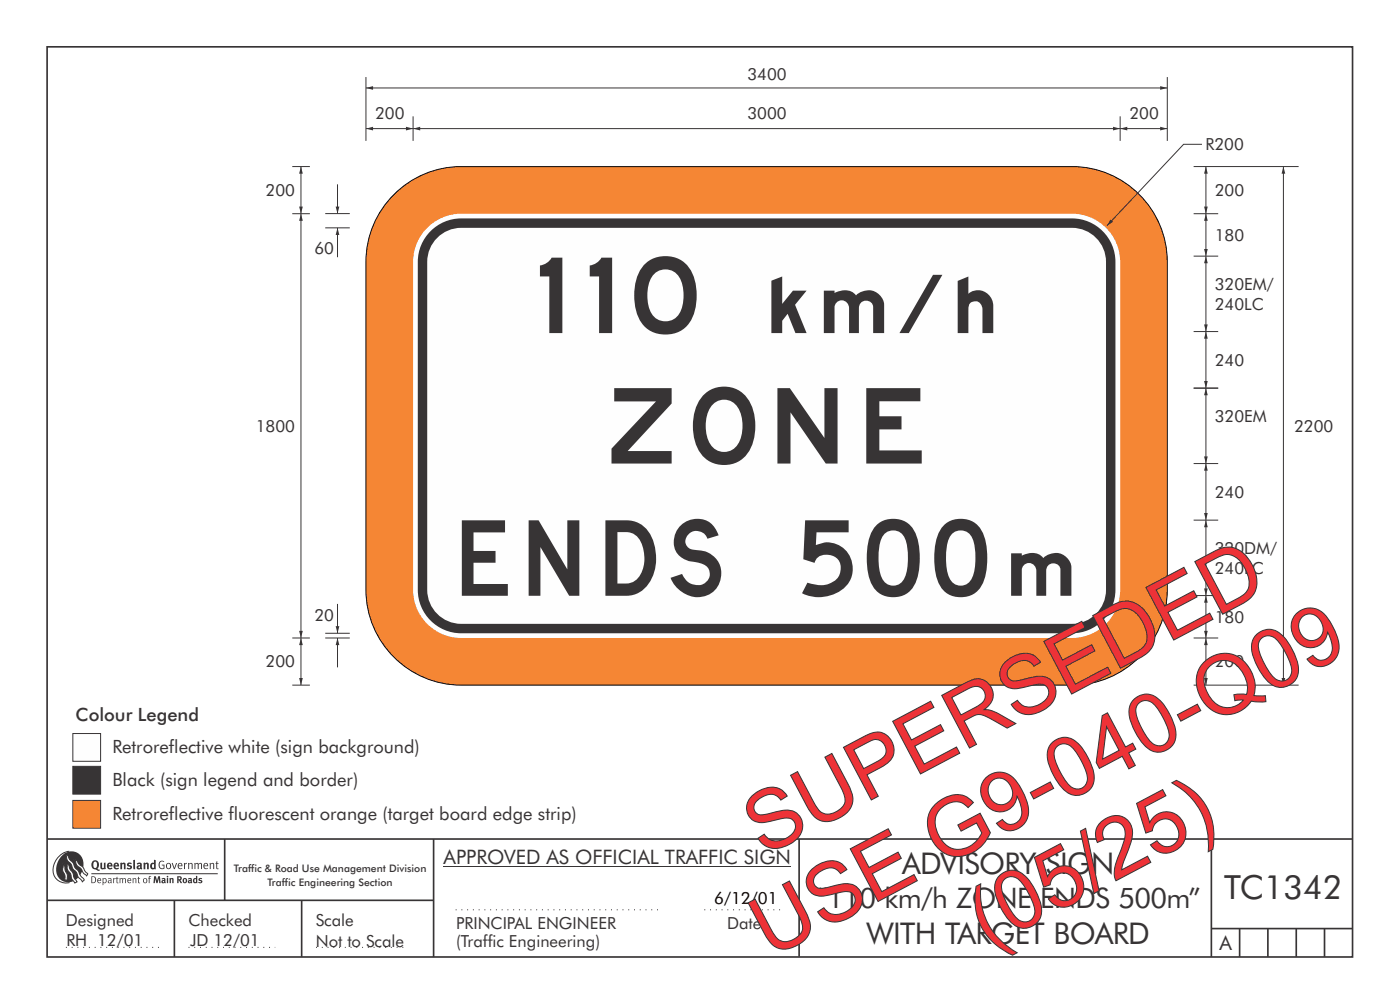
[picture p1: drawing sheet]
<svg xmlns="http://www.w3.org/2000/svg" width="297mm" height="210mm" viewBox="0 0 297 210" stroke-linecap="round" stroke-linejoin="round" font-family="sans-serif">
<g fill="none" stroke="#373435" stroke-width=".35">
<path d="M10 9.9h276.9v193.1h-276.9zM10 178h277M47.7 178v13M92 178v25M169.5 177.9v25M257 178v25M10 191h82M37 191v12M64 191v12M257 197h30M263 197v6M269 197v6"/>
<path d="M275 197v6M281 197v6"/>
</g>
<path d="M96.7 193h43.3M149.4 193h16.8M14 201h20.3M40 201h18.4M67 201h19.5" fill="none" stroke="#373435" stroke-width=".21" stroke-dasharray=".2 1" stroke-linecap="butt"/>
<path d="M94.1 183.8h73.7" fill="none" stroke="#373435" stroke-width=".21"/>
<g fill="#373435">
<path d="M33.9 182.7l.7-.1 .3 .1-.1 .2a.69 .69 0 0 0-.9 .2 .69 .69 0 0 0 .1 .9l.2 .2 .5-.1v-.5h-.4v-.2h.6v.8a.9 .9 0 0 1-1.2-.3 .9 .9 0 0 1 .2-1.2z" fill-rule="evenodd"/>
<path d="M35.4 183.2a.62 .62 0 0 0-.1 1 .62 .62 0 0 0 1-.2 .61 .61 0 0 0-.1-.8 .61 .61 0 0 0-.8 0zM35.6 183.2a.47 .47 0 0 1 .5 .5 .47 .47 0 0 1-.5 .5l-.2-.5z" fill-rule="evenodd"/>
<path d="M36.4 183.1l.2-.1 .4 1.1 .3-1h.3l-.5 1.3h-.2z" fill-rule="evenodd"/>
<path d="M37.8 183.2a.66 .66 0 0 0 0 .9 .66 .66 0 0 0 .9 .1l-.1-.1-.5 .1-.2-.5h.8a.52 .52 0 0 0-.2-.6 .52 .52 0 0 0-.7 .1zM38 183.2h.3l.2 .4h-.6z" fill-rule="evenodd"/>
<path d="M39 183.1l.2-.1v.2l.5-.2-.4 .4-.1 .9h-.2z" fill-rule="evenodd"/>
<path d="M39.9 183.1l.2-.1v.2l.4-.2 .3 .2 .1 1.1h-.2v-1l-.2-.1-.4 .2v.9h-.2z" fill-rule="evenodd"/>
<path d="M41.2 183.1l.2-.1 .1 .2 .3-.2 .3 .2 .3-.1a.32 .32 0 0 1 .5 .3v.9h-.2v-.9l-.2-.2-.4 .2v.9h-.2v-1l-.1-.1-.3 .2v.9h-.2z" fill-rule="evenodd"/>
<path d="M43.3 183.2a.66 .66 0 0 0-.1 .9 .66 .66 0 0 0 .9 .1v-.1l-.5 .1-.2-.5h.8a.52 .52 0 0 0-.3-.6 .52 .52 0 0 0-.6 .1zM43.5 183.2h.3l.2 .4h-.6z" fill-rule="evenodd"/>
<path d="M44.5 183.1l.1-.1 .1 .2 .4-.2 .3 .2v1.1h-.2v-1l-.2-.1-.3 .2v.9h-.2z" fill-rule="evenodd"/>
<path d="M45.9 182.7h.2v.4h.3l-.1 .1h-.2v.8v.2h.3l-.1 .2-.4-.1v-1.1h-.2z" fill-rule="evenodd"/>
<path d="M21.3 183h.4v1l.1 .1 .2-.1v-1h.4l.1 1.3-.3 .1-.1-.1-.4 .1-.3-.1z" fill-rule="evenodd"/>
<path d="M22.9 183.2a.74 .74 0 0 0-.1 1 .74 .74 0 0 0 1.1 0l-.2-.2-.2 .1a.32 .32 0 0 1-.3 0 .32 .32 0 0 1-.1-.3h.8a.62 .62 0 0 0-.3-.7 .62 .62 0 0 0-.7 .1zM23.2 183.3h.3v.2h-.4z" fill-rule="evenodd"/>
<path d="M24.2 183.2a.74 .74 0 0 0 0 1 .74 .74 0 0 0 1 0l-.1-.2-.5 .1-.1-.3h.8a.62 .62 0 0 0-.3-.7 .62 .62 0 0 0-.8 .1zM24.6 183.3h.2l.1 .2h-.4z" fill-rule="evenodd"/>
<path d="M25.5 183.1l.3-.1 .1 .1a.43 .43 0 0 1 .4-.1 .43 .43 0 0 1 .3 .4v1h-.3l-.1-1.1-.3 .1v1h-.4z" fill-rule="evenodd"/>
<path d="M27 183.2l.5-.2 .5 .1-.2 .2-.3-.1-.1 .3a.5 .5 0 0 1 .6 .2 .5 .5 0 0 1-.3 .7l-.8-.1 .1-.3 .4 .2 .2-.2-.6-.3z" fill-rule="evenodd"/>
<path d="M29 183.2l.2 .2 .5-.1-.1 .2a.52 .52 0 0 0-.5 .2 .52 .52 0 0 0-.1 .5l.4 .2 .4-.1 .2 .2 .2-.3-.1-.7a.59 .59 0 0 0-.4-.6 .59 .59 0 0 0-.7 .3zM29.4 183.9l.3-.1v.3h-.3z" fill-rule="evenodd"/>
<path d="M30.4 183.1l.3-.1 .1 .1a.43 .43 0 0 1 .5-.1 .43 .43 0 0 1 .3 .4v1h-.4l-.1-1.1-.3 .1v1h-.3z" fill-rule="evenodd"/>
<path d="M32.7 182.4v.7a.65 .65 0 0 0-.9 .6 .65 .65 0 0 0 .9 .6l.4 .1-.1-2zM32.3 183.3l.4 .1-.1 .7-.3-.1z" fill-rule="evenodd"/>
<path d="M28.3 182.4h.3l.1 2-.4-.1z" fill-rule="evenodd"/>
</g>
<path d="M14.7 180.6a4 4 0 0 0-3.1 5.4 2.82 2.82 0 0 0 3.1 1.2M19.4 185.3h26.8" fill="none" stroke="#373435" stroke-width=".21"/>
<path d="M13.3 181.4a2.62 2.62 0 0 1 3.2-.5 2.62 2.62 0 0 1 1.2 3 3.3 3.3 0 0 1-4.4 3 3.3 3.3 0 0 1-.5-5z" fill-rule="evenodd" fill="#373435"/>
<path d="M15.6 182.2a2.36 2.36 0 0 1 1.3 1.3l.7 .5 .5 .9 .5 .5-.2 .4-.7-.6-.5-.9-.3-.3a1.67 1.67 0 0 1-1-1.4zM13.8 181.1a1.78 1.78 0 0 1 1 1.2l.7 .7 .4 1 .7 .8 .5 .9 .7 .7 .1 .3-.4 .3-.9-1-.4-1-.7-.7-.4-1-.3-.3a1.7 1.7 0 0 1-.8-1.5zM14.1 183a1.8 1.8 0 0 1 .7 1.3l.7 .9 .2 1 .6 .9-.4 .2-.7-.9-.2-1-.3-.4a1.67 1.67 0 0 1-.5-1.6zM13.3 183a2.24 2.24 0 0 1 .5 1.6l.5 .9v1.2h-.5v-1l-.2-.4a1.63 1.63 0 0 1-.2-1.7z" fill-rule="evenodd" fill="#fefefe" stroke="#373435" stroke-width=".21"/>
<g fill="#373435">
<path d="M19.6 182.7a1.07 1.07 0 0 0-.2 1.2 1.07 1.07 0 0 0 1 .6l.7 .2 .1-.2-.6-.2a.94 .94 0 0 0 .3-1.3 .94 .94 0 0 0-1.3-.3zM20 182.8h.2a.75 .75 0 0 1 .4 .6 .75 .75 0 0 1-.4 .7 .8 .8 0 0 1-.2-1.3z" fill-rule="evenodd"/>
<path d="M19.6 186v1.2a.58 .58 0 0 0 .6-.6 .58 .58 0 0 0-.6-.6zM19.4 185.9a.78 .78 0 0 1 .9 .3 .78 .78 0 0 1-.1 1l-.8 .1zM20.9 186.4l-.1 .3h.5l-.1-.3zM20.7 186.4a.43 .43 0 0 1 .6-.1 .43 .43 0 0 1 .2 .5h-.7v.2a.32 .32 0 0 0 .6 .1v.1a.54 .54 0 0 1-.7 0 .54 .54 0 0 1 0-.8zM21.9 186.6v.5a.33 .33 0 0 0 .5-.1 .33 .33 0 0 0 0-.4 .33 .33 0 0 0-.5 0zM21.7 186.3h.2v.1a.51 .51 0 0 1 .7 .3 .51 .51 0 0 1-.3 .6l-.4-.1v.5l-.1 .1zM23.1 186.9v.3l.4-.1v-.3zM22.9 186.4a.41 .41 0 0 1 .5-.2 .41 .41 0 0 1 .3 .5l-.1 .7-.1-.2-.5 .1a.31 .31 0 0 1 0-.5l.4-.1a.24 .24 0 0 0-.1-.4 .24 .24 0 0 0-.3 .2zM24 186.3h.2v.1l.3-.1-.3 .3v.7h-.2zM24.7 186h.2v.3h.3l-.3 .1v.8h.2v.2l-.4-.2v-.8l-.1-.1h.1zM25.3 186.3h.2v.1l.3-.1a.33 .33 0 0 0 .6 0l.3 .1v.9h-.2v-.7l-.1-.2-.3 .2v.7h-.2v-.8l-.1-.1-.3 .1v.8h-.1zM27.3 186.4l-.1 .3h.5l-.1-.3zM27.1 186.4a.43 .43 0 0 1 .6-.1 .43 .43 0 0 1 .2 .5h-.7v.2a.32 .32 0 0 0 .6 .1v.1a.54 .54 0 0 1-.7 0 .54 .54 0 0 1 0-.8zM28.1 186.3h.2v.1l.3-.1 .3 .1v.9h-.1v-.7a.23 .23 0 0 0-.2-.2 .23 .23 0 0 0-.3 .2v.7h-.2zM29.3 186h.2v.3h.2l-.2 .1v.8h.2l-.1 .2-.3-.2v-.8l-.1-.1h.1zM30.6 186.5a.37 .37 0 0 0-.1 .5 .37 .37 0 0 0 .5 .1l.1-.1a.38 .38 0 0 0-.4-.6zM30.5 186.4a.5 .5 0 0 1 .8 .4 .5 .5 0 0 1-.8 .4l-.2-.4zM31.6 185.9h.5l-.4 .2v.2h.3l-.3 .1v.9h-.1l-.1-.9zM32.7 185.9l-.1 1.4h.2l.1-1 .3 1h.2l.3-1 .1 1h.3l-.2-1.4h-.3l-.3 .9-.2-.9zM34.3 186.4l.1 .2a.23 .23 0 0 1 .2-.2 .23 .23 0 0 1 .2 .3 .43 .43 0 0 0-.4 .1 .43 .43 0 0 0-.1 .5h.6l.1 .1 .2-.2-.1-.6a.46 .46 0 0 0-.3-.4 .46 .46 0 0 0-.5 .2zM34.6 186.9h.2l-.1 .2h-.2zM35.4 186.3v1h.3v-1.1zM35.4 186a.17 .17 0 0 0 .3 0 .17 .17 0 0 0-.3 0zM35.9 186.3l.1 1h.3v-.7l.1-.1 .1 .8h.3v-1zM37.6 185.9v1.4h.3v-.6l.4 .6h.4l-.5-.6a.42 .42 0 0 0 .4-.5 .42 .42 0 0 0-.5-.3zM37.9 186.1h.3a.23 .23 0 0 1 0 .3 .23 .23 0 0 1-.3 .1zM38.6 186.8a.55 .55 0 0 0 1.1 0 .55 .55 0 0 0-1.1 0zM39.1 186.5l.1-.1a.33 .33 0 0 1 .2 .4 .33 .33 0 0 1-.3 .3zM39.9 186.4l.1 .2a.23 .23 0 0 1 .2-.2 .23 .23 0 0 1 .2 .3 .43 .43 0 0 0-.4 .1 .43 .43 0 0 0-.1 .5h.6l.2 .1 .1-.2-.1-.6a.46 .46 0 0 0-.3-.4 .46 .46 0 0 0-.5 .2zM40.2 186.9h.2l-.1 .2h-.1zM41.6 185.8v.5a.51 .51 0 0 0-.7 .5 .51 .51 0 0 0 .7 .5h.3v-1.5zM41.3 186.5h.3l-.1 .6-.3-.1zM42.2 186.3a.42 .42 0 0 0 0 .5 .42 .42 0 0 0 .4 .2l-.1 .2-.4-.2-.1 .2 .2 .1a.44 .44 0 0 0 .7-.2 .44 .44 0 0 0-.5-.5l.1-.2 .3 .1 .1-.2z" fill-rule="evenodd"/>
</g>
<path d="M15.5 169.8h5.8v5.9h-5.8z" fill-rule="evenodd" fill="#f58634" stroke="#373435" stroke-width=".21"/>
<path d="M15.5 155.6h5.8v5.9h-5.8z" fill-rule="evenodd" fill="#fefefe" stroke="#373435" stroke-width=".21"/>
<path d="M15.5 162.6h5.8v5.8h-5.8z" fill-rule="evenodd" fill="#373435" stroke="#373435" stroke-width=".21"/>
<path d="M83.6 41.3a20.2 20.2 0 0 1 14.2-6h129.6a20.3 20.3 0 0 1 20.2 20.2v69.6a20.3 20.3 0 0 1-20.2 20.2h-129.6a20.3 20.3 0 0 1-20.2-20.2v-69.6a20.1 20.1 0 0 1 6-14.2z" fill-rule="evenodd" fill="#f58634" stroke="#000" stroke-width=".21"/>
<path d="M91.1 47.9a10.2 10.2 0 0 1 6.7-2.6h129.6a10.2 10.2 0 0 1 10.2 10.2v69.6a10.2 10.2 0 0 1-10.2 10.2h-129.6a10.2 10.2 0 0 1-10.2-10.2v-69.6a10.2 10.2 0 0 1 3.5-7.6z" fill-rule="evenodd" fill="#fefefe"/>
<path d="M91.3 49a9.2 9.2 0 0 1 6.5-2.7h129.6a9.2 9.2 0 0 1 9.2 9.2v69.6a9.2 9.2 0 0 1-9.2 9.2h-129.6a9.2 9.2 0 0 1-9.2-9.2v-69.6a9.2 9.2 0 0 1 2.7-6.5z" fill-rule="evenodd" fill="#373435"/>
<path d="M93.1 50.1a7.2 7.2 0 0 1 4.7-1.8h129.6a7.2 7.2 0 0 1 7.2 7.2v69.6a7.2 7.2 0 0 1-7.2 7.2h-129.6a7.2 7.2 0 0 1-7.2-7.2v-69.6a7.2 7.2 0 0 1 2.5-5.4z" fill-rule="evenodd" fill="#fefefe"/>
<path d="M197.9 58.3h2l-7.1 12.4h-2z" fill-rule="evenodd" fill="#373435"/>
<path d="M87.6 27.3h150" fill="none" stroke="#373435" stroke-width=".21"/>
<g fill="#373435">
<path d="M87.6 27.3l1.5-.4v.8z"/>
<path d="M236.1 26.9l1.5 .4-1.5 .4z"/>
</g>
<path d="M77.6 27.3h10M87.6 24.7v5.2" fill="none" stroke="#373435" stroke-width=".21"/>
<g fill="#373435">
<path d="M77.6 27.3l1.5-.4v.8z"/>
<path d="M86.1 26.9l1.5 .4-1.5 .4z"/>
</g>
<path d="M77.6 18.7h170M77.6 16.3v13.6" fill="none" stroke="#373435" stroke-width=".21"/>
<g fill="#373435">
<path d="M77.6 18.7l1.5-.4v.8z"/>
<path d="M246.1 18.3l1.5 .4-1.5 .4z"/>
</g>
<path d="M255.8 126.3v9" fill="none" stroke="#373435" stroke-width=".21"/>
<g fill="#373435">
<path d="M255.8 126.3l.4 1.5h-.8z"/>
<path d="M255.4 133.8h.8l-.4 1.5z"/>
</g>
<path d="M255.8 110.3v16M253.2 135.3h5.2M253.2 126.3h5.2" fill="none" stroke="#373435" stroke-width=".21"/>
<g fill="#373435">
<path d="M255.8 110.3l.4 1.5h-.8z"/>
<path d="M255.4 124.8h.8l-.4 1.5z"/>
</g>
<path d="M255.8 45.3v9M253.2 110.3h5.2" fill="none" stroke="#373435" stroke-width=".21"/>
<g fill="#373435">
<path d="M255.8 45.3l.4 1.5h-.8z"/>
<path d="M255.4 52.8h.8l-.4 1.5z"/>
</g>
<path d="M253.2 54.3h5.2M253.2 45.3h5.2M255.8 54.3v16M253.2 70.3h5.2" fill="none" stroke="#373435" stroke-width=".21"/>
<g fill="#373435">
<path d="M255.8 54.3l.4 1.5h-.8z"/>
<path d="M255.4 68.8h.8l-.4 1.5z"/>
</g>
<path d="M255.8 98.3v12" fill="none" stroke="#373435" stroke-width=".21"/>
<g fill="#373435">
<path d="M255.8 98.3l.4 1.5h-.8z"/>
<path d="M255.4 108.8h.8l-.4 1.5z"/>
</g>
<path d="M253.2 98.3h5.2M255.8 82.3v16" fill="none" stroke="#373435" stroke-width=".21"/>
<g fill="#373435">
<path d="M255.8 82.3l.4 1.5h-.8z"/>
<path d="M255.4 96.8h.8l-.4 1.5z"/>
</g>
<path d="M255.8 70.3v12M253.2 82.3h5.2" fill="none" stroke="#373435" stroke-width=".21"/>
<g fill="#373435">
<path d="M255.8 70.3l.4 1.5h-.8z"/>
<path d="M255.4 80.8h.8l-.4 1.5z"/>
</g>
<path d="M255 30.6h-3.9l-16.3 17.3" fill="none" stroke="#373435" stroke-width=".21"/>
<path d="M235.6 46.5l.5 .6-1.3 .8z" fill="#373435"/>
<path d="M62 135.3h3.7M69 134.3h5.2M71.6 128.1v6.2" fill="none" stroke="#373435" stroke-width=".21"/>
<path d="M71.2 132.8h.8l-.4 1.5z" fill="#373435"/>
<path d="M71.6 48.3v6.3" fill="none" stroke="#373435" stroke-width=".21"/>
<path d="M71.6 48.3l.4 1.5h-.8z" fill="#373435"/>
<path d="M71.6 39.1v6.2M69 48.3h5.2" fill="none" stroke="#373435" stroke-width=".21"/>
<path d="M71.2 43.8h.8l-.4 1.5z" fill="#373435"/>
<path d="M63.8 135.3v10" fill="none" stroke="#373435" stroke-width=".21"/>
<g fill="#373435">
<path d="M63.8 135.3l.4 1.5h-.7z"/>
<path d="M63.5 143.8h.7l-.4 1.5z"/>
</g>
<path d="M63.8 45.3v90" fill="none" stroke="#373435" stroke-width=".21"/>
<g fill="#373435">
<path d="M63.8 45.3l.4 1.5h-.7z"/>
<path d="M63.5 133.8h.7l-.4 1.5z"/>
</g>
<path d="M255.8 135.3v10" fill="none" stroke="#373435" stroke-width=".21"/>
<g fill="#373435">
<path d="M255.8 135.3l.4 1.5h-.8z"/>
<path d="M255.4 143.8h.8l-.4 1.5z"/>
</g>
<path d="M253.2 35.3h22.3M255.8 35.3v10M253.2 145.3h22.3" fill="none" stroke="#373435" stroke-width=".21"/>
<g fill="#373435">
<path d="M255.8 35.3l.4 1.5h-.8z"/>
<path d="M255.4 43.8h.8l-.4 1.5z"/>
</g>
<path d="M247.6 16.3v13.6M237.6 27.3h10" fill="none" stroke="#373435" stroke-width=".21"/>
<g fill="#373435">
<path d="M237.6 27.3l1.5-.4v.8z"/>
<path d="M246.1 26.9l1.5 .4-1.5 .4z"/>
</g>
<path d="M237.6 24.7v5.2M69 135.3h5.2M71.6 135.3v6.3" fill="none" stroke="#373435" stroke-width=".21"/>
<path d="M71.6 135.3l.4 1.5h-.8z" fill="#373435"/>
<path d="M63.8 35.3v10" fill="none" stroke="#373435" stroke-width=".21"/>
<g fill="#373435">
<path d="M63.8 35.3l.4 1.5h-.7z"/>
<path d="M63.5 43.8h.7l-.4 1.5z"/>
</g>
<path d="M272.3 35.3v110M62 45.3h3.7M69 45.3h5.2" fill="none" stroke="#373435" stroke-width=".21"/>
<g fill="#373435">
<path d="M272.3 35.3l.4 1.5h-.8z"/>
<path d="M271.9 143.8h.8l-.4 1.5z"/>
</g>
<path d="M62 35.3h3.7M62 145.3h3.7" fill="none" stroke="#373435" stroke-width=".21"/>
<g font-size="17.6" fill="#ed3237">
<text x="162" y="181.8" transform="rotate(-28 162 181.8)">SUPERSEDED</text>
<text x="163.4" y="203.3" transform="rotate(-28 163.4 203.3)">USE G9-040-Q09</text>
<text x="209.4" y="201.3" transform="rotate(-28 209.4 201.3)">(05/25)</text>
</g>
<g font-size="16" fill="#373435">
<text x="114.5" y="70.7">110</text>
<text x="129.7" y="98.3">ZONE</text>
<text x="98" y="126.4">ENDS</text>
<text x="170.1" y="126.4">500</text>
</g>
<g font-size="12" fill="#373435">
<text x="163.6" y="70.7">km</text>
<text x="203.2" y="70.7">h</text>
<text x="214.5" y="126.4">m</text>
</g>
<text font-size="7.1" fill="#373435" x="259.7" y="190.7">TC1342</text>
<g font-size="6.3" fill="#373435">
<text x="191.4" y="185.4">ADVISORY SIGN</text>
<text x="183.8" y="200.2">WITH TARGET BOARD</text>
</g>
<text font-size="6" fill="#373435" x="173" y="192.7">“110 km/h ZONE ENDS 500m”</text>
<g font-size="4.2" fill="#373435">
<text x="94.1" y="183.3">APPROVED AS OFFICIAL TRAFFIC SIGN</text>
<text x="258.7" y="201.6">A</text>
</g>
<g font-size="3.9" fill="#373435">
<text x="16" y="153">Colour Legend</text>
<text x="23.8" y="159.7">Retroreflective white (sign background)</text>
<text x="23.8" y="166.6">Black (sign legend and border)</text>
<text x="23.8" y="174">Retroreflective fluorescent orange (target board edge strip)</text>
</g>
<text font-size="3.6" x="151.5" y="191.8">6/12/01</text>
<g font-size="3.5" fill="#373435">
<text x="158.6" y="16.9">3400</text>
<text x="79.6" y="25.2">200</text>
<text x="158.6" y="25.2">3000</text>
<text x="239.6" y="25.2">200</text>
<text x="255.8" y="31.9">R200</text>
<text x="56.3" y="41.6">200</text>
<text x="257.7" y="41.6">200</text>
<text x="66.7" y="53.8">60</text>
<text x="257.7" y="51.1">180</text>
<text x="257.7" y="61.5">320EM/</text>
<text x="257.7" y="65.7">240LC</text>
<text x="257.7" y="77.6">240</text>
<text x="257.7" y="89.5">320EM</text>
<text x="54.3" y="91.6">1800</text>
<text x="274.5" y="91.6">2200</text>
<text x="257.7" y="105.6">240</text>
<text x="257.7" y="117.5">320DM/</text>
<text x="257.7" y="121.7">240LC</text>
<text x="66.7" y="131.7">20</text>
<text x="257.7" y="132.1">180</text>
<text x="56.3" y="141.6">200</text>
<text x="257.7" y="141.6">200</text>
<text x="14" y="196.4">Designed</text>
<text x="40" y="196.4">Checked</text>
<text x="67" y="196.4">Scale</text>
<text x="96.8" y="197.2">PRINCIPAL ENGINEER</text>
<text x="154.2" y="197">Date</text>
<text x="14.1" y="200.6">RH 12/01</text>
<text x="40.3" y="200.6">JD 12/01</text>
<text x="67" y="200.8">Not to Scale</text>
<text x="96.8" y="200.9">(Traffic Engineering)</text>
</g>
<g font-size="2.2" fill="#373435">
<text x="49.6" y="185">Traffic &amp; Road Use Management Division</text>
<text x="56.7" y="187.9">Traffic Engineering Section</text>
</g>
</svg>
